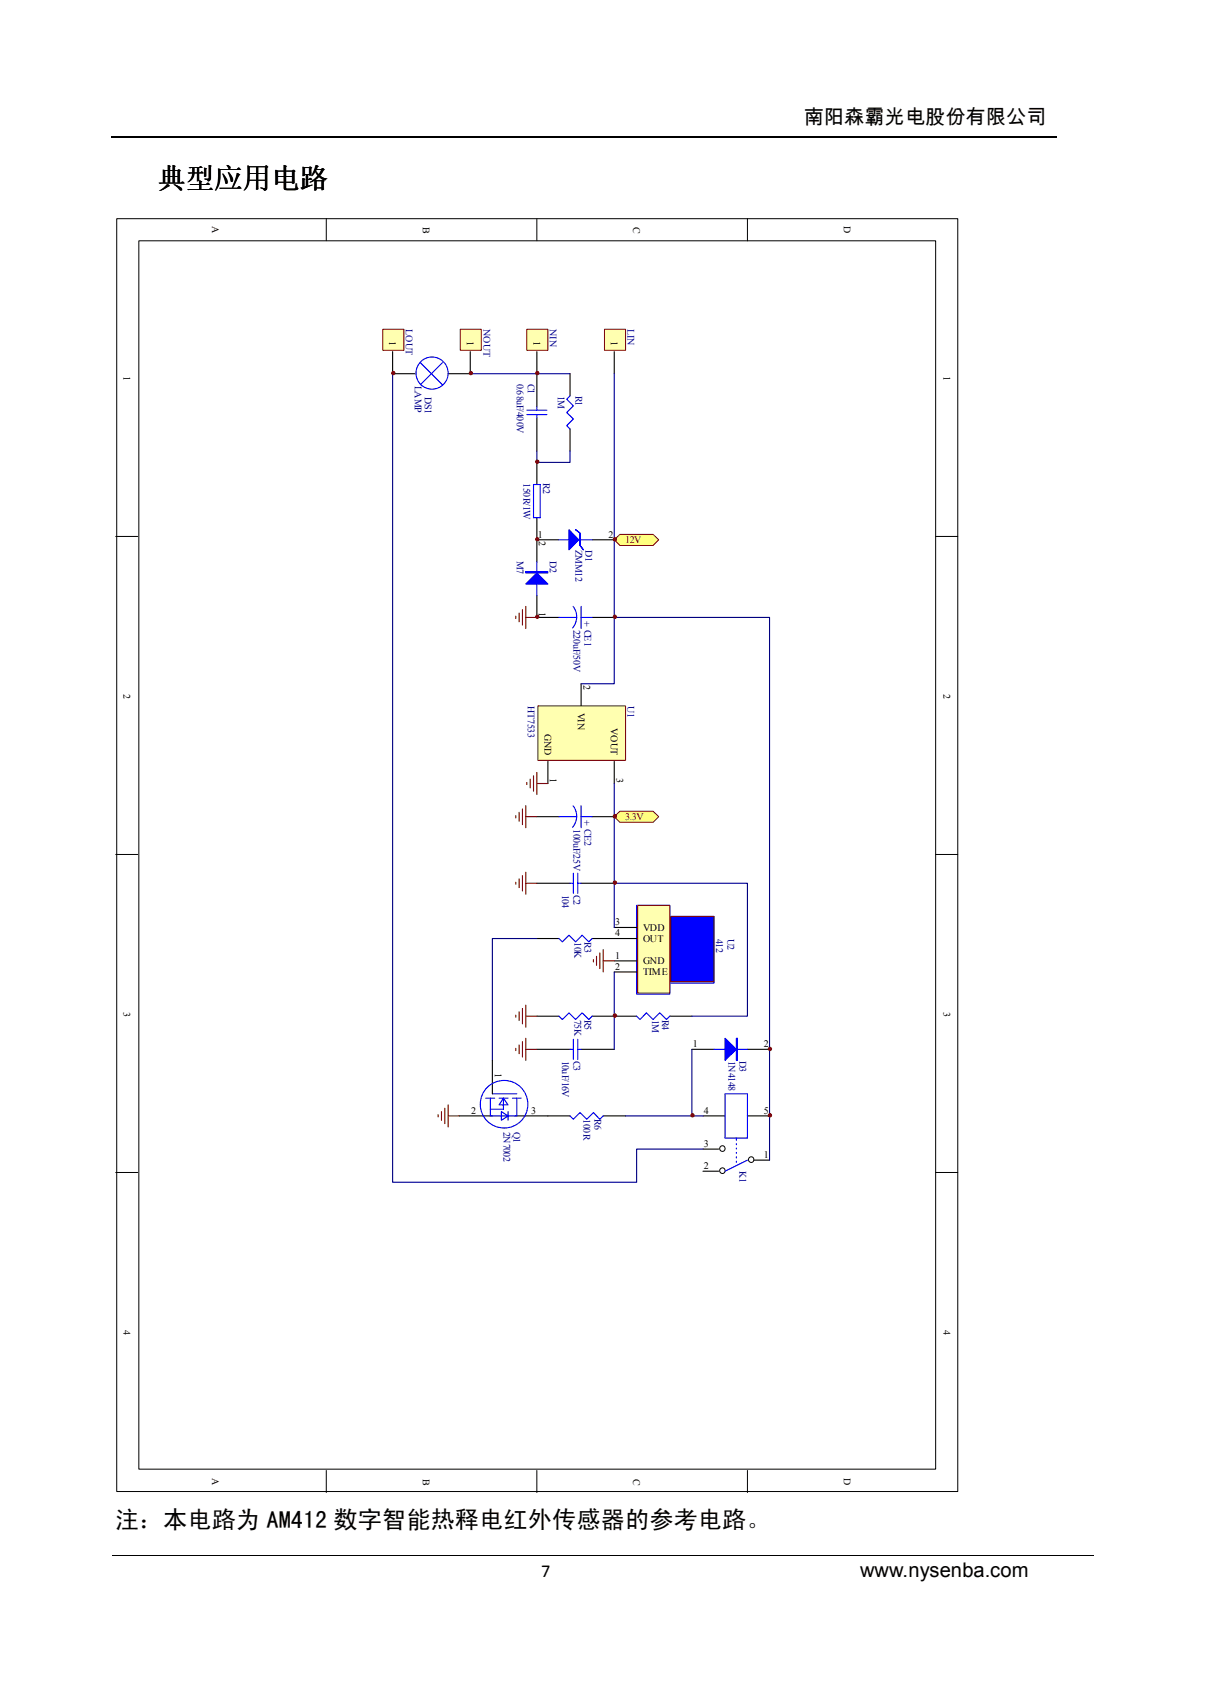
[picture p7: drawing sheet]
<svg xmlns="http://www.w3.org/2000/svg" width="210mm" height="297mm" viewBox="0 0 210 297" stroke-linecap="round" stroke-linejoin="round" font-family="sans-serif">
<path d="M19.5 23.8h164.6" fill="none" stroke="#000" stroke-width=".25"/>
<path d="M19.5 271h171" fill="none" stroke="#000" stroke-width=".17"/>
<path d="M20.3 38.1h146.5v221.7h-146.5z" fill-rule="evenodd" fill="#fff"/>
<g fill="none" stroke="#000" stroke-width=".17">
<path d="M20.3 38.1h146.5v221.7h-146.5zM56.8 38.1v3.9M93.5 38.1v3.9M130.2 38.1v3.9M24.2 42h138.8v214h-138.8zM20.2 93.5h3.8M163 93.5h3.8M20.2 148.9h3.8M163 148.9h3.8M20.2 204.3h3.8M163 204.3h3.8M56.8 256.2v3.8"/>
<path d="M93.5 256.2v3.8M130.2 256.2v3.8"/>
</g>
<path d="M93.5 65.1v5.8M93.5 72.8v5.8M93.5 94v3.9M93.5 103.7v3.9h3.9M103.1 107.6h3.9M93.5 153.9h5.8M101.2 153.9h5.8" fill="none" stroke="#000" stroke-width=".19"/>
<g fill="none" stroke="#00f" stroke-width=".19">
<path d="M91.8 72.2h3.5M91.8 71.5h3.5M93.5 70.9v.6M93.5 72.2v.6M91.6 99.6h3.8v.2h-3.8zM93.5 97.9v5.8M97.4 107.6h3.1M99.8 105.6l.6 1.1 .1 .9M100.5 107.6l-.3 1.1-.5 .7M101.2 107.6h1.9M101.2 105.6v3.9M99.3 153.9h.6"/>
<path d="M99.9 152.1v3.5M100.6 153.9h.6M100.6 152.1v3.5"/>
</g>
<path d="M91.6 99.7h3.8" fill="none" stroke="#00f" stroke-width=".18"/>
<path d="M93.5 99.8l1.9 1.9h-3.8z" fill="#00f"/>
<path d="M93.5 99.8l1.9 1.9h-3.8z" fill="none" stroke="#00f" stroke-width=".19"/>
<path d="M107 94l1-.9h5.8l.9 .9-.9 1h-5.8z" fill-rule="evenodd" fill="#ffff80"/>
<path d="M107 94l1-.9h5.8l.9 .9-.9 1h-5.8z" fill="none" stroke="#800000" stroke-width=".17"/>
<path d="M105.3 57.4h3.7v3.6h-3.7z" fill-rule="evenodd" fill="#ffffb0"/>
<path d="M105.3 57.4h3.7v3.6h-3.7z" fill="none" stroke="#800000" stroke-width=".17"/>
<path d="M107 61.3v3.8" fill="none" stroke="#000" stroke-width=".19"/>
<path d="M91.8 57.4h3.6v3.6h-3.6z" fill-rule="evenodd" fill="#ffffb0"/>
<path d="M91.8 57.4h3.6v3.6h-3.6z" fill="none" stroke="#800000" stroke-width=".17"/>
<path d="M93.5 61.3v3.8M93.5 94h3.9M103.1 94h3.9" fill="none" stroke="#000" stroke-width=".19"/>
<path d="M97.4 94h5.7" fill="none" stroke="#00f" stroke-width=".19"/>
<path d="M99.1 92.3l1.7 1.7-1.7 1.8z" fill="#00f"/>
<path d="M99.1 92.3l1.7 1.7-1.7 1.8z" fill="none" stroke="#00f" stroke-width=".19"/>
<path d="M100.3 92.3l.7 .6v2.1l.6 .8-.6-.8v-2.1z" fill-rule="evenodd" fill="#00f"/>
<path d="M99.3 69l-.6 .5 1.2 1.2-1.2 1.2 1.2 1.1-1.2 1.2 .6 .5M92.9 84.4h1.2v5.8h-1.2zM100.3 92.3l.7 .6v2.1l.6 .8-.6-.8v-2.1z" fill="none" stroke="#00f" stroke-width=".19"/>
<path d="M99.3 65.1v3.9M99.3 74.7v3.9M93.5 80.6v3.8M93.5 90.2v3.8" fill="none" stroke="#000" stroke-width=".19"/>
<path d="M89.8 107.3v.4M90.4 106.8v1.5M91 106.2v2.7M91.6 105.6v3.9M91.6 107.6h1.9" fill="none" stroke="#800000" stroke-width=".19"/>
<path d="M107 142.3l1-1h5.8l.9 1-.9 1h-5.8z" fill-rule="evenodd" fill="#ffff80"/>
<path d="M107 142.3l1-1h5.8l.9 1-.9 1h-5.8z" fill="none" stroke="#800000" stroke-width=".17"/>
<path d="M95.4 194.4h3.9M105.1 194.4h3.9" fill="none" stroke="#000" stroke-width=".19"/>
<path d="M99.3 194.4l.6 .6 1.1-1.2 1.2 1.2 1.2-1.2 1.1 1.2 .6-.6" fill="none" stroke="#00f" stroke-width=".19"/>
<path d="M76.3 194.2v.4M76.9 193.7v1.5M77.5 193.1v2.7M78.1 192.5v3.8M78.1 194.4h1.9" fill="none" stroke="#800000" stroke-width=".19"/>
<path d="M93.5 78.6v2h5.8v-2M93.5 65.1h5.8" fill="none" stroke="#000080" stroke-width=".19"/>
<path d="M93.7 123h15.3v9.5h-15.3z" fill-rule="evenodd" fill="#ffffb0"/>
<path d="M93.7 123h15.3v9.5h-15.3z" fill="none" stroke="#800000" stroke-width=".17"/>
<path d="M101.2 119.1v3.9M95.4 132.6v3.9M107 132.6v3.9M93.5 142.3h3.9M103.1 142.3h3.9" fill="none" stroke="#000" stroke-width=".19"/>
<path d="M91.8 136.3v.4M92.4 135.7v1.6M92.9 135.2v2.6M93.5 134.6v3.8M93.5 136.5h1.9M89.8 142.1v.4M90.4 141.5v1.6M91 140.9v2.8M91.6 140.4v3.8M91.6 142.3h1.9" fill="none" stroke="#800000" stroke-width=".19"/>
<path d="M97.4 142.3h3.1M99.8 140.4l.6 1 .1 .9M100.5 142.3l-.3 1.1-.5 .7M101.2 142.3h1.9M101.2 140.4v3.8M110.9 157.7h5.8v15.5h-5.8zM116.7 159.7h7.7v11.6h-7.7" fill="none" stroke="#00f" stroke-width=".19"/>
<path d="M116.9 159.7h7.5v11.3h-7.5z" fill-rule="evenodd" fill="#00f"/>
<path d="M116.9 159.7h7.5v11.3h-7.5z" fill="none" stroke="#800000" stroke-width=".17"/>
<path d="M111.1 157.7h5.6v15.3h-5.6z" fill-rule="evenodd" fill="#ffffb0"/>
<path d="M111.1 157.7h5.6v15.3h-5.6z" fill="none" stroke="#800000" stroke-width=".17"/>
<path d="M93.5 163.5h3.9M93.5 177h3.9M103.1 163.5h7.8M103.1 177h7.8M107 167.4h3.9M107 169.3h3.9M107 161.6h3.9M116.7 177h3.8" fill="none" stroke="#000" stroke-width=".19"/>
<path d="M97.4 163.5l.6 .6 1.1-1.2 1.2 1.2 1.1-1.2 1.2 1.2 .5-.6M97.4 177l.6 .6 1.1-1.1 1.2 1.1 1.1-1.1 1.2 1.1 .5-.6M110.9 177l.6 .6 1.1-1.1 1.2 1.1 1.1-1.1 1.2 1.1 .6-.6" fill="none" stroke="#00f" stroke-width=".19"/>
<path d="M89.8 176.9v.3M90.4 176.3v1.5M91 175.7v2.7M91.6 175.1v3.9M91.6 177h1.9M103.4 167.2v.4M103.9 166.6v1.6M104.5 166v2.7M105.1 165.4v3.9M105.1 167.4h1.9" fill="none" stroke="#800000" stroke-width=".19"/>
<path d="M80.2 57.4h3.6v3.6h-3.6z" fill-rule="evenodd" fill="#ffffb0"/>
<path d="M80.2 57.4h3.6v3.6h-3.6z" fill="none" stroke="#800000" stroke-width=".17"/>
<path d="M81.9 61.3v3.8" fill="none" stroke="#000" stroke-width=".19"/>
<path d="M66.7 57.4h3.7v3.6h-3.7z" fill-rule="evenodd" fill="#ffffb0"/>
<path d="M66.7 57.4h3.7v3.6h-3.7z" fill="none" stroke="#800000" stroke-width=".17"/>
<path d="M68.4 61.3v3.8M93.5 182.8h5.8M101.2 182.8h5.8" fill="none" stroke="#000" stroke-width=".19"/>
<path d="M81.9 65.1h11.6M107 65.1v54h-5.8M107 136.5v17.4h23.2v23.1h-9.7M93.5 163.5h-7.7v21.2M107 169.3v13.5" fill="none" stroke="#000080" stroke-width=".19"/>
<path d="M89.8 153.7v.4M90.4 153.1v1.5M91 152.5v2.7M91.6 152v3.8M91.6 153.9h1.9M89.8 182.6v.4M90.4 182.1v1.5M91 181.5v2.7M91.6 180.9v3.8M91.6 182.8h1.9" fill="none" stroke="#800000" stroke-width=".19"/>
<path d="M99.3 182.8h.6M99.9 181.1v3.5M100.6 182.8h.6M100.6 181.1v3.5" fill="none" stroke="#00f" stroke-width=".19"/>
<circle cx="93.6" cy="65" r=".29" fill="#800000"/>
<circle cx="93.6" cy="65" r=".29" fill="none" stroke="#800000" stroke-width=".17"/>
<circle cx="93.6" cy="107.5" r=".29" fill="#800000"/>
<circle cx="93.6" cy="107.5" r=".29" fill="none" stroke="#800000" stroke-width=".17"/>
<circle cx="93.6" cy="93.9" r=".28" fill="#800000"/>
<circle cx="93.6" cy="93.9" r=".28" fill="none" stroke="#800000" stroke-width=".17"/>
<circle cx="107.1" cy="93.9" r=".28" fill="#800000"/>
<circle cx="107.1" cy="93.9" r=".28" fill="none" stroke="#800000" stroke-width=".17"/>
<circle cx="93.6" cy="80.4" r=".29" fill="#800000"/>
<circle cx="93.6" cy="80.4" r=".29" fill="none" stroke="#800000" stroke-width=".17"/>
<circle cx="107.1" cy="142.2" r=".29" fill="#800000"/>
<circle cx="107.1" cy="142.2" r=".29" fill="none" stroke="#800000" stroke-width=".17"/>
<path d="M68.4 65.1h3.9M78.1 65.1h3.8M120.5 182.8h3.9M122.5 194.4h3.8M130.2 194.4h3.9M130.2 182.8h3.9M122.5 204h2.7M122.5 200.2h2.7M131.3 202.1h2.8" fill="none" stroke="#000" stroke-width=".19"/>
<g fill="none" stroke="#00f" stroke-width=".19">
<path d="M73.2 63.2l3.9 3.8M77.1 63.2l-3.9 3.8M124.4 182.8h5.8M126.3 190.6h3.9v7.7h-3.9zM128.3 180.9h.2v3.8h-.2zM128.3 198.3v.4M128.3 199.2v.2M128.3 200v.2M128.3 200.8v.2M128.3 201.5v.3M128.3 202.3v.2M130.2 202.1l-3.9 1.9"/>
<circle cx="75.3" cy="65" r="2.8"/>
</g>
<g fill="none" stroke="#000" stroke-width=".17">
<circle cx="125.8" cy="200.1" r=".48"/>
<circle cx="125.8" cy="204" r=".48"/>
<circle cx="130.9" cy="202" r=".48"/>
</g>
<path d="M109 194.4h13.5" fill="none" stroke="#000080" stroke-width=".19"/>
<path d="M128.4 180.9v3.8" fill="none" stroke="#00f" stroke-width=".18"/>
<path d="M126.3 180.9l2 1.9-2 1.9z" fill="#00f"/>
<path d="M126.3 180.9l2 1.9-2 1.9z" fill="none" stroke="#00f" stroke-width=".19"/>
<path d="M120.5 182.8v11.6M134.1 194.4v7.7" fill="none" stroke="#000080" stroke-width=".19"/>
<circle cx="82" cy="65" r=".29" fill="#800000"/>
<circle cx="82" cy="65" r=".29" fill="none" stroke="#800000" stroke-width=".17"/>
<circle cx="107.1" cy="176.9" r=".29" fill="#800000"/>
<circle cx="107.1" cy="176.9" r=".29" fill="none" stroke="#800000" stroke-width=".17"/>
<circle cx="120.6" cy="194.3" r=".29" fill="#800000"/>
<circle cx="120.6" cy="194.3" r=".29" fill="none" stroke="#800000" stroke-width=".17"/>
<path d="M107 153.9v7.7" fill="none" stroke="#000080" stroke-width=".19"/>
<circle cx="107.1" cy="153.8" r=".29" fill="#800000"/>
<circle cx="107.1" cy="153.8" r=".29" fill="none" stroke="#800000" stroke-width=".17"/>
<path d="M68.4 65.1v140.9h42.5v-5.8h11.6" fill="none" stroke="#000080" stroke-width=".19"/>
<circle cx="68.5" cy="65" r=".29" fill="#800000"/>
<circle cx="68.5" cy="65" r=".29" fill="none" stroke="#800000" stroke-width=".17"/>
<path d="M107 107.6h27.1v86.8" fill="none" stroke="#000080" stroke-width=".19"/>
<circle cx="134.1" cy="194.3" r=".29" fill="#800000"/>
<circle cx="134.1" cy="194.3" r=".29" fill="none" stroke="#800000" stroke-width=".17"/>
<circle cx="134.1" cy="182.7" r=".29" fill="#800000"/>
<circle cx="134.1" cy="182.7" r=".29" fill="none" stroke="#800000" stroke-width=".17"/>
<circle cx="107.1" cy="107.5" r=".29" fill="#800000"/>
<circle cx="107.1" cy="107.5" r=".29" fill="none" stroke="#800000" stroke-width=".17"/>
<g fill="none" stroke="#00f" stroke-width=".19">
<path d="M84.6 191.3h1.6M85.4 191.3v3.1h4.6v-3.1M85.8 190.6h4.2M86.9 191.3h1.6M87.3 193.7l1.2 .7-1.2 .8zM87.7 191.3l.8 1.2h-1.6l.8-1.2v1.9h-2.3M88.5 193.7v1.5M89.3 191.3h1.5"/>
<circle cx="87.8" cy="192.4" r="4.1"/>
</g>
<path d="M80 194.4h5.8M85.8 184.7v5.9M89.7 194.4h5.7" fill="none" stroke="#000" stroke-width=".19"/>
<text font-size="5" x="27.4" y="32.7">典型应用电路</text>
<text font-size="4.2" x="20" y="266.3">注：本电路为 AM412 数字智能热释电红外传感器的参考电路。</text>
<g font-size="3.5">
<text x="140" y="21.7">南阳森霸光电股份有限公司</text>
<text x="149.9" y="274.7">www.nysenba.com</text>
</g>
<text font-size="3.2" x="94.3" y="274.7">7</text>
<g font-size="1.7">
<text x="36.9" y="39.4" transform="rotate(90 36.9 39.4)">A</text>
<text x="73.6" y="39.5" transform="rotate(90 73.6 39.5)">B</text>
<text x="110.3" y="39.5" transform="rotate(90 110.3 39.5)">C</text>
<text x="147" y="39.4" transform="rotate(90 147 39.4)">D</text>
<text x="67.8" y="59.3" transform="rotate(90 67.8 59.3)">1</text>
<text x="81.3" y="59.3" transform="rotate(90 81.3 59.3)">1</text>
<text x="92.9" y="59.3" transform="rotate(90 92.9 59.3)">1</text>
<text x="106.4" y="59.3" transform="rotate(90 106.4 59.3)">1</text>
<text x="21.5" y="65.5" transform="rotate(90 21.5 65.5)">1</text>
<text x="164.3" y="65.5" transform="rotate(90 164.3 65.5)">1</text>
<text x="93.7" y="93.7">1</text>
<text x="93.9" y="94.3" transform="rotate(90 93.9 94.3)">2</text>
<text x="106" y="93.7">2</text>
<text x="93.9" y="106.6" transform="rotate(90 93.9 106.6)">1</text>
<text x="101.6" y="119.3" transform="rotate(90 101.6 119.3)">2</text>
<text x="21.5" y="120.9" transform="rotate(90 21.5 120.9)">2</text>
<text x="100.6" y="124.2" transform="rotate(90 100.6 124.2)">VIN</text>
<text x="164.3" y="120.9" transform="rotate(90 164.3 120.9)">2</text>
<text x="94.9" y="127.9" transform="rotate(90 94.9 127.9)">GND</text>
<text x="106.4" y="126.9" transform="rotate(90 106.4 126.9)">VOUT</text>
<text x="95.8" y="135.6" transform="rotate(90 95.8 135.6)">1</text>
<text x="107.4" y="135.6" transform="rotate(90 107.4 135.6)">3</text>
<text x="107.2" y="161.2">3</text>
<text x="107.2" y="167">1</text>
<text x="107.2" y="163.1">4</text>
<text x="112" y="168">GND</text>
<text x="112" y="162.2">VDD</text>
<text x="112" y="164.1">OUT</text>
<text x="107.2" y="168.9">2</text>
<text x="112" y="169.9">TIME</text>
<text x="21.5" y="176.3" transform="rotate(90 21.5 176.3)">3</text>
<text x="164.3" y="176.3" transform="rotate(90 164.3 176.3)">3</text>
<text x="120.7" y="182.5">1</text>
<text x="133.1" y="182.5">2</text>
<text x="86.2" y="186.9" transform="rotate(90 86.2 186.9)">1</text>
<text x="82.1" y="194">2</text>
<text x="92.5" y="194">3</text>
<text x="122.6" y="194">4</text>
<text x="133.1" y="194">5</text>
<text x="122.6" y="203.7">2</text>
<text x="122.6" y="199.8">3</text>
<text x="133.1" y="201.8">1</text>
<text x="21.5" y="231.7" transform="rotate(90 21.5 231.7)">4</text>
<text x="164.3" y="231.7" transform="rotate(90 164.3 231.7)">4</text>
<text x="36.9" y="257.5" transform="rotate(90 36.9 257.5)">A</text>
<text x="73.6" y="257.7" transform="rotate(90 73.6 257.7)">B</text>
<text x="110.3" y="257.7" transform="rotate(90 110.3 257.7)">C</text>
<text x="147" y="257.5" transform="rotate(90 147 257.5)">D</text>
</g>
<g font-size="1.7" fill="#000080">
<text x="70.7" y="57.4" transform="rotate(90 70.7 57.4)">LOUT</text>
<text x="84.2" y="57.4" transform="rotate(90 84.2 57.4)">NOUT</text>
<text x="95.8" y="57.4" transform="rotate(90 95.8 57.4)">NIN</text>
<text x="109.3" y="57.4" transform="rotate(90 109.3 57.4)">LIN</text>
<text x="72.3" y="67.3" transform="rotate(90 72.3 67.3)">LAMP</text>
<text x="74" y="69.2" transform="rotate(90 74 69.2)">DS1</text>
<text x="90" y="66.9" transform="rotate(90 90 66.9)">0.68uF/400V</text>
<text x="91.9" y="66.9" transform="rotate(90 91.9 66.9)">C1</text>
<text x="97.1" y="69" transform="rotate(90 97.1 69)">1M</text>
<text x="100.2" y="69" transform="rotate(90 100.2 69)">R1</text>
<text x="91.2" y="84.2" transform="rotate(90 91.2 84.2)">150R/1W</text>
<text x="94.6" y="84.2" transform="rotate(90 94.6 84.2)">R2</text>
<text x="100.2" y="95.8" transform="rotate(90 100.2 95.8)">ZMM12</text>
<text x="102" y="95.8" transform="rotate(90 102 95.8)">D1</text>
<text x="90" y="97.8" transform="rotate(90 90 97.8)">M7</text>
<text x="95.8" y="97.8" transform="rotate(90 95.8 97.8)">D2</text>
<text x="99.9" y="109.7" transform="rotate(90 99.9 109.7)">220uF/50V</text>
<text x="101.6" y="108.1" transform="rotate(90 101.6 108.1)">+ CE1</text>
<text x="91.9" y="123" transform="rotate(90 91.9 123)">HT7533</text>
<text x="109.3" y="123" transform="rotate(90 109.3 123)">U1</text>
<text x="101.6" y="142.9" transform="rotate(90 101.6 142.9)">+ CE2</text>
<text x="99.9" y="144.4" transform="rotate(90 99.9 144.4)">100uF/25V</text>
<text x="98" y="155.8" transform="rotate(90 98 155.8)">104</text>
<text x="99.9" y="155.8" transform="rotate(90 99.9 155.8)">C2</text>
<text x="100.1" y="164.1" transform="rotate(90 100.1 164.1)">10K</text>
<text x="101.8" y="164.1" transform="rotate(90 101.8 164.1)">R3</text>
<text x="124.8" y="163.6" transform="rotate(90 124.8 163.6)">412</text>
<text x="126.7" y="163.6" transform="rotate(90 126.7 163.6)">U2</text>
<text x="100.1" y="177.6" transform="rotate(90 100.1 177.6)">75K</text>
<text x="101.8" y="177.6" transform="rotate(90 101.8 177.6)">R5</text>
<text x="113.6" y="177.6" transform="rotate(90 113.6 177.6)">1M</text>
<text x="115.3" y="177.6" transform="rotate(90 115.3 177.6)">R4</text>
<text x="98" y="184.8" transform="rotate(90 98 184.8)">10uF/16V</text>
<text x="99.9" y="184.8" transform="rotate(90 99.9 184.8)">C3</text>
<text x="126.9" y="184.8" transform="rotate(90 126.9 184.8)">1N4148</text>
<text x="128.8" y="184.8" transform="rotate(90 128.8 184.8)">D3</text>
<text x="87.7" y="197.1" transform="rotate(90 87.7 197.1)">2N7002</text>
<text x="89.4" y="197.1" transform="rotate(90 89.4 197.1)">Q1</text>
<text x="101.6" y="195" transform="rotate(90 101.6 195)">100R</text>
<text x="103.5" y="195" transform="rotate(90 103.5 195)">R6</text>
<text x="128.8" y="204.1" transform="rotate(90 128.8 204.1)">K1</text>
</g>
<g font-size="1.7" fill="#800000">
<text x="108.9" y="94.6">12V</text>
<text x="108.9" y="142.9">3.3V</text>
</g>
</svg>
